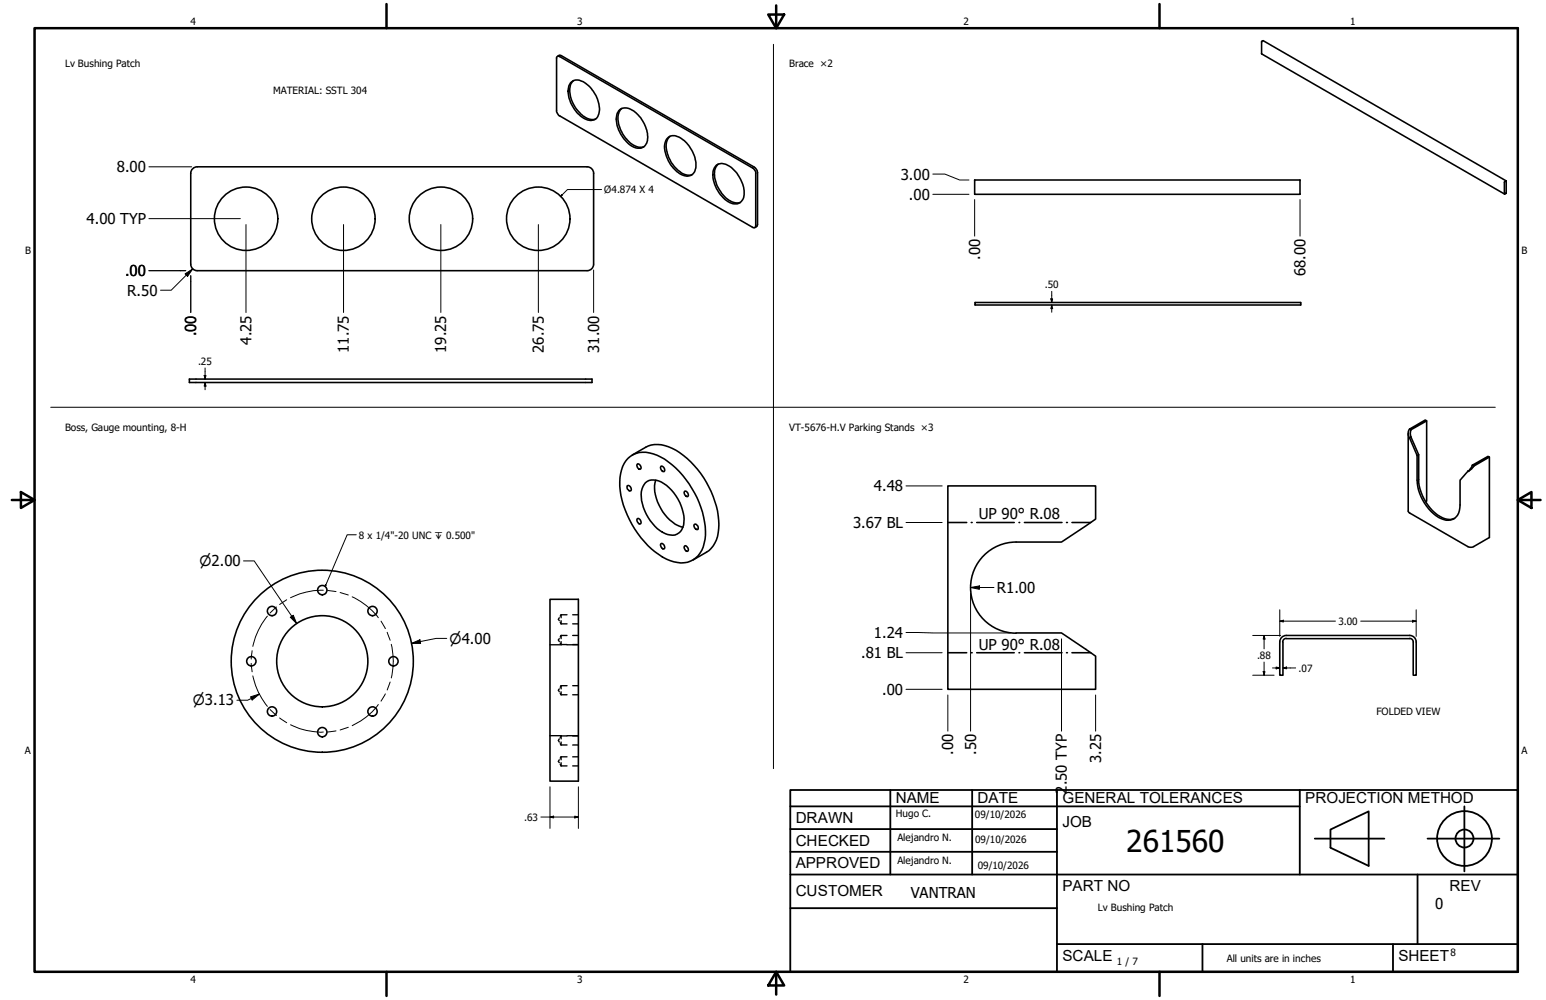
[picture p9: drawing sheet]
<svg xmlns="http://www.w3.org/2000/svg" width="432mm" height="279mm" viewBox="0 0 432 279" stroke-linecap="round" stroke-linejoin="round" font-family="sans-serif">
<!-- layer: Visible (ANSI) -->
<g fill="none" stroke="#000" stroke-width=".44">
<path d="M155.4 16l.5-.3 .4 .1 54.1 31.3 .7 1v14.9a.53 .53 0 0 1-.3 .6 .53 .53 0 0 1-.6-.1l-54.1-31.2-.7-1.1zM155.7 15.7l.6-.3 .5 .2 54 31.2 .7 .8 .1 .6v14.5l-.1 .5-.7 .4M159.5 23a3.1 3.1 0 0 1 4.3 .5 8.9 8.9 0 0 1 3.5 8.3 2.54 2.54 0 0 1-4.2 1.3 9 9 0 0 1-4.2-9.1zM160.2 22.5a4.7 4.7 0 0 0-.6 5.3 9 9 0 0 0 5.2 5.5l1 .1 .6-.2M173 30.7a3.2 3.2 0 0 1 4.3 .5 8.9 8.9 0 0 1 3.4 8.7 2.71 2.71 0 0 1-4.4 .8 8.7 8.7 0 0 1-3.8-9.2zM173.7 30.3a4.6 4.6 0 0 0-.6 5.3 8.1 8.1 0 0 0 5.6 5.5l1.1-.1M186.5 38.5a3.1 3.1 0 0 1 4.3 .6 8.8 8.8 0 0 1 3.3 8.6 2.71 2.71 0 0 1-4.4 .8 9.4 9.4 0 0 1-4-8.6zM187.1 38.1a4.5 4.5 0 0 0-.5 5.2 8.5 8.5 0 0 0 5.2 5.6l1 .1 .5-.2M164 46.6h-108.9a1.81 1.81 0 0 0-1.8 1.8v25.4a1.81 1.81 0 0 0 1.8 1.8h108.9M164 46.6a1.81 1.81 0 0 1 1.8 1.8v25.4a1.81 1.81 0 0 1-1.8 1.8M200 46.3a3.3 3.3 0 0 1 4.3 .5 9 9 0 0 1 3.3 8.7 2.55 2.55 0 0 1-4 1 9.2 9.2 0 0 1-4.4-8.8zM200.6 45.8a4.3 4.3 0 0 0-.7 4.9 8.1 8.1 0 0 0 5.7 6l1.2-.1"/>
<path d="M272.2 50.3h90.9v4h-90.9zM420.2 50.7l.5-.2v3.5l-.5 .2zM420.7 50.5l-67.9-39.1-.4 .2v3.4l67.8 39.2M272.4 84.5h90.9v.7h-90.9zM52.9 105.9h112.5v1h-112.5zM393.7 119.9a2.2 2.2 0 0 0 0 2.5M393.7 119.9l4.4-2.6 .4 .3-4.4 2.5M393.7 119.9l.4 .2M398.5 117.6v22.4l-.4 .2M175.1 135.8a.79 .79 0 0 1 1 .3 .79 .79 0 0 1-.1 1.1l-.7-.5zM175.5 128a7.5 7.5 0 0 1 9-.3 26.3 26.3 0 0 1 12.5 21.9 7.8 7.8 0 0 1-4.2 7.2 9.3 9.3 0 0 1-8.8-1.9 26.5 26.5 0 0 1-10.9-20.3l.3-2.3a7.9 7.9 0 0 1 2.1-4.3zM176.6 127.1l3.7-2.1a8.5 8.5 0 0 1 8.5 .8 26.4 26.4 0 0 1 12 20.8 8.5 8.5 0 0 1-3.5 7.7l-3.8 2.2"/>
<path d="M178.1 129.6a.98 .98 0 0 1 .8 1.5 .95 .95 0 0 1-.8-1.5zM180.3 134.9a4.2 4.2 0 0 1 5.1 .2 12.7 12.7 0 0 1 5.5 11.6 3.4 3.4 0 0 1-5.1 2.4 12.8 12.8 0 0 1-6.7-11.7l.5-1.4zM183.1 134.2a11.1 11.1 0 0 0 2.6 9.6l1.4 1.5 1.4 1.1 2.3 .9M184.7 130.2a1.02 1.02 0 0 1 .8 1.6 1.02 1.02 0 0 1-.8-1.6zM191.3 137.2a1.02 1.02 0 0 1 .8 1.5 1.02 1.02 0 0 1-.8-1.5zM393.3 121.1l.1 21.9 16.8 9.8h1.2l4.6-2.6v-22.5M393.7 122.4l2.1 4.9M394.1 122.1l2.1 5v6.9a12.7 12.7 0 0 0 7.5 11 3.2 3.2 0 0 0 2.5-.2M394.1 122.1l-.4 .3M394.1 120.1l-.2 1 .2 1M395.8 127.3v6.9a13 13 0 0 0 6.7 10.7 3.4 3.4 0 0 0 5.2-3l.1-7.7 2.2-2.5M396.2 127.1l-.4 .2"/>
<path d="M411.2 130l-.3 .7-.9 1M411.2 130l4.4-2.5 .4 .2-4.4 2.5M411.2 130l.4 .2M411.6 130.2l-.6 .8-1 .7M177.9 145a.84 .84 0 0 1 1 .3 .84 .84 0 0 1 0 1.1l-.5-.1-.3-.4zM184.7 151.9a.87 .87 0 0 1 .8 .5 .87 .87 0 0 1-.2 1l-.6-.6-.2-.5zM191.3 152.5a.98 .98 0 0 1 .8 1.5 .98 .98 0 0 1-.8-1.5zM193.9 146.6a.87 .87 0 0 1 1 .3 .87 .87 0 0 1 0 1.1l-.7-.3-.3-.6zM283.8 151.4h12.7l9.5-6.4v-9.2h-41.3v56.8h41.3v-9.3l-9.5-6.5h-12.7M283.8 151.4a12.7 12.7 0 0 0-12.7 12.8 12.7 12.7 0 0 0 12.7 12.7M153.6 167.4h7.9v50.8h-7.9zM358.3 179.4a.89 .89 0 0 1 1-1h34.4a.98 .98 0 0 1 1 1v9.3h.8v-9.3a1.81 1.81 0 0 0-1.8-1.9h-34.4a1.81 1.81 0 0 0-1.9 1.9v9.3h.9v-9.3"/>
<circle cx="68.7" cy="61.1" r="8.9"/>
<circle cx="95.9" cy="61.1" r="8.9"/>
<circle cx="123.2" cy="61.1" r="8.9"/>
<circle cx="150.3" cy="61.1" r="8.9"/>
<circle cx="76" cy="170.7" r="1.3"/>
<circle cx="90" cy="164.9" r="1.3"/>
<circle cx="104" cy="170.7" r="1.3"/>
<circle cx="70.2" cy="184.8" r="1.3"/>
<circle cx="76" cy="198.8" r="1.3"/>
<circle cx="90" cy="184.8" r="12.7"/>
<circle cx="90" cy="184.8" r="25.4"/>
<circle cx="104" cy="198.8" r="1.3"/>
<circle cx="109.9" cy="184.8" r="1.3"/>
<circle cx="90" cy="204.6" r="1.3"/>
</g>
<!-- layer: Hidden (ANSI)-1 -->
<g fill="none" stroke="#000" stroke-width=".38">
<path d="M156.2 178.4l-.2 .4 .2 .5M156.2 172.6l-.2 .4 .2 .4M156.5 179.7l.2 .4M156.5 173.9l.2 .4M156.7 171.8v.8M156.7 173.4v.9M156.7 177.5v.9M156.7 179.3v.8M156.7 177.5h1.7M156.7 177.5l-.2 .5M156.7 171.8h1.7M156.7 174.3h1.7"/>
<path d="M156.7 171.8l-.2 .3M160 177.5h1.5M160 171.8h1.5M160 174.3h1.5M153.6 180.1h3.2M156.2 192.5l-.2 .3 .2 .5M156.5 193.7l.2 .4M156.7 191.6v.9M156.7 193.3v.8M156.7 191.6h1.7M156.7 194.1h1.7M156.7 191.6l-.2 .4"/>
<path d="M156.7 180.1h1.7M158.4 180.1h3.1M160 191.6h1.5M160 194.1h1.5M160 180.1h1.5M153.6 205.5h3.2M156.2 212.3l-.2 .4 .2 .4M156.2 206.4l-.2 .5 .2 .4M156.5 213.6l.2 .4M156.5 207.8l.2 .4M156.7 205.6v.8M156.7 207.3v.9"/>
<path d="M156.7 211.5v.8M156.7 213.1v.9M156.7 211.5h1.7M156.7 214h1.7M156.7 211.5l-.2 .3M156.7 205.6h1.7M156.7 208.2h1.7M156.7 205.6l-.2 .5M158.4 205.5h3.1M160 211.5h1.5M160 214h1.5M160 205.6h1.5"/>
<path d="M160 208.2h1.5"/>
</g>
<!-- layer: GIGA_BendUp -->
<g fill="none" stroke="#000" stroke-width=".44">
<path d="M264.7 146h5.3M271.3 146h.2M272.8 146h10.5M284.6 146h.2M286.1 146h10.5M297.9 146h.2M299.4 146h5.3M264.7 182.4h5.3M271.3 182.4h.2M272.8 182.4h10.5M284.6 182.4h.2M286.1 182.4h10.5"/>
<path d="M297.9 182.4h.2M299.4 182.4h5.3"/>
</g>
<!-- layer: Visible (ANSI) -->
<circle cx="410" cy="131.7" r=".22" fill="#000"/>
<!-- layer: Borde (ANSI) -->
<g fill="none" stroke="#000" stroke-width=".7">
<path d="M9.7 7.9h414.2v263.6h-414.2zM107.9 1.1v6.8M214.6 4.1h4.4l-2.2 3.8zM216.8 1.5v6.4M323.8 1.1v6.8M3.3 139.7h6.4M5.8 137.5l3.9 2.2-3.9 2.2zM423.9 139.7l3.8-2.2v4.4zM423.9 139.7h6.4M107.9 271.5v6.8M216.8 271.5l2.2 3.8h-4.4zM216.8 271.5v6.4"/>
<path d="M323.8 271.5v6.8"/>
</g>
<!-- layer: Title (ANSI)-1 -->
<g fill="none" stroke="#000" stroke-width=".51">
<path d="M220.7 220.7h203.2v50.8h-203.2zM220.7 225.3h142.3M220.7 231.6h74.5M220.7 238h74.5M248.7 220.7v23.6M271.5 220.7v23.6M295.2 220.7v50.8M363 220.7v23.6M367.2 234.3h19.5M371.6 231.8l10.7-5.1v15.2l-10.7-5zM398.7 234.3h20.1M409 225.3v18.2"/>
<path d="M220.7 244.3h203.2M220.7 253.7h74.5M395.9 244.3v19.5M295.2 263.8h128.7M335.9 263.8v7.7M389.1 263.8v7.7"/>
<circle cx="409" cy="234.3" r="7.7"/>
<circle cx="409" cy="234.3" r="2.51"/>
</g>
<g fill="none" stroke="#000" stroke-width=".28">
<path d="M216 12.4v202.4M14.2 113.8h403.4M74.7 172.1a20.1 20.1 0 0 0-4.1 8.5M77.2 169.6l-1.8 1.7M80.1 167.6l-2 1.3M90.3 164.9a20.1 20.1 0 0 0-9.1 2.1M91.5 165l2.4 .3M95 165.5l2.3 .7M98.4 166.8a19.6 19.6 0 0 1 7.3 5.8M106.4 173.5l1.2 2.1M108.1 176.7l.9 2.2M70.2 185.4l.2 2.3"/>
<path d="M70.4 181.8l-.2 2.3M70.6 188.8a19.9 19.9 0 0 0 4.1 8.6M75.4 198.2l1.8 1.7M105.7 196.8a19 19 0 0 1-7.3 6M107.6 193.9l-1.2 2M109 190.6l-.9 2.2M109.3 180a19.6 19.6 0 0 1 0 9.4M78.1 200.6l2 1.3M81.2 202.5a19 19 0 0 0 9.1 2M93.9 204.2l-2.4 .3M97.3 203.2l-2.3 .8"/>
</g>
<!-- layer: Cota (ANSI) -->
<g fill="none" stroke="#000" stroke-width=".28">
<path d="M41.6 46.6h11.9M260.5 54.3h10.1M260.5 48.6h3.4l4.1 1.7h2.6M272.2 55.8v10.2M363.1 55.8v10.2M41.6 75.6h10.3M41.6 61.1h25.5M51.7 76.5l2.1-1.4-1.4 2.1zM53.3 77v10.3M53.8 75.1l-6 6h-3M68.7 62.7v24.6M95.9 62.7v24.6"/>
<path d="M123.1 62.7v24.6M150.4 62.7v24.6M165.8 75.4v11.9M293.5 83.5h.5l-.2 1zM293.8 85.2l.2 1h-.5zM293.8 81.4v3.1M293.8 85.2v2M57 104.9h.5l-.2 1zM57.3 106.9l.2 1h-.5zM57.3 102.8v3.1M57.3 106.9v2M253 135.8h10.1"/>
<path d="M68 156.7h3l11.9 17.5M253 146h10.1M81.1 172.5l.8-.6 1 2.3zM114.9 179.8l2.4-1 .2 1zM124.8 178.4h-3l-6.9 1.4M253 176.7l29.2 .1M271.1 165.8v38.5M271.1 164.1l2.5-.4v1zM271.1 164.1h6.5M296.5 178.5v25.8M349.9 177.5h7.8M353.1 177.5l.2 1.1h-.5z"/>
<path d="M353.1 177.5v3.8M357.4 173.5l1.1-.2v.5zM357.4 173.5h15.6M357.4 170.4v7.4M380 173.5h15.5M394.5 173.3l1 .2-1 .3zM395.5 170.4v7.4M70 194.7l2.5-.8-2.1 1.7zM72.5 193.9l-3.3 1.7h-3M253 192.6h10.1M253 182.4h10.1M264.7 194.2v10.1"/>
<path d="M306 194.2v10.1M349.9 188.7h6M352.8 187.6h.5l-.2 1.1zM353.1 185v3.7M355.4 186.6h2M356.4 186.4l1 .2-1 .3zM358.3 186.6l1-.2v.5zM358.3 186.6h3.6M153.6 219.8v11.7M161.5 219.8v11.7M151.1 228.3h10.4M153.6 228.3l1-.3v.5z"/>
<path d="M160.5 228l1 .3-1 .2z"/>
</g>
<path d="M156.9 54.4l.1 .2-.4 .3zM168 53h-9.5l-1.9 1.9M99.5 149.4h-2.5l-6.2 14.5M90.9 163.4l.2 .1-.3 .4z" fill="none" stroke="#000" stroke-width=".28"/>
<path d="M156.9 54.4l.1 .2-.4 .3zM90.9 163.4l.2 .1-.3 .4z" fill="#000"/>
<!-- layer: Cota (ANSI) -->
<g fill="#000">
<path d="M51.7 76.5l2.1-1.4-1.4 2.1zM293.5 83.5h.5l-.2 1zM293.8 85.2l.2 1h-.5zM57 104.9h.5l-.2 1zM57.3 106.9l.2 1h-.5zM81.1 172.5l.8-.6 1 2.3zM114.9 179.8l2.4-1 .2 1zM271.1 164.1l2.5-.4v1zM353.1 177.5l.2 1.1h-.5zM357.4 173.5l1.1-.2v.5zM394.5 173.3l1 .2-1 .3zM70 194.7l2.5-.8-2.1 1.7z"/>
<path d="M352.8 187.6h.5l-.2 1.1zM356.4 186.4l1 .2-1 .3zM358.3 186.6l1-.2v.5zM153.6 228.3l1-.3v.5zM160.5 228l1 .3-1 .2z"/>
</g>
<text font-size="8.4" x="314.6" y="238.1">261560</text>
<g font-size="4.3">
<text x="250.2" y="224.2">NAME</text>
<text x="273" y="224.2">DATE</text>
<text x="296.7" y="224.3">GENERAL TOLERANCES</text>
<text x="364.6" y="224.3">PROJECTION METHOD</text>
<text x="222.2" y="229.9">DRAWN</text>
<text x="296.7" y="230.9">JOB</text>
<text x="222.2" y="236.3">CHECKED</text>
<text x="222.2" y="242.6">APPROVED</text>
<text x="222.2" y="250.3">CUSTOMER</text>
<text x="296.7" y="249">PART NO</text>
<text x="404.8" y="248.9">REV</text>
<text x="296.7" y="268.4">SCALE</text>
<text x="390.6" y="268.4">SHEET</text>
</g>
<g font-size="4.2">
<text x="32.6" y="48.1">8.00</text>
<text x="251.6" y="50.2">3.00</text>
<text x="253.9" y="55.8">.00</text>
<text x="24.2" y="62.6">4.00 TYP</text>
<text x="34.9" y="77.2">.00</text>
<text x="273.7" y="72.6" transform="rotate(-90 273.7 72.6)">.00</text>
<text x="364.6" y="77.2" transform="rotate(-90 364.6 77.2)">68.00</text>
<text x="35.6" y="82.6">R.50</text>
<text x="54.8" y="94" transform="rotate(-90 54.8 94)">.00</text>
<text x="70.2" y="96.3" transform="rotate(-90 70.2 96.3)">4.25</text>
<text x="97.4" y="98.6" transform="rotate(-90 97.4 98.6)">11.75</text>
<text x="124.7" y="98.6" transform="rotate(-90 124.7 98.6)">19.25</text>
<text x="151.9" y="98.6" transform="rotate(-90 151.9 98.6)">26.75</text>
<text x="167.3" y="98.6" transform="rotate(-90 167.3 98.6)">31.00</text>
<text x="244.1" y="137.3">4.48</text>
<text x="238.3" y="147.5">3.67 BL</text>
<text x="273.4" y="145.1">UP 90° R.08</text>
<text x="278.4" y="165.7">R1.00</text>
<text x="244.1" y="178.2">1.24</text>
<text x="240.5" y="183.9">.81 BL</text>
<text x="273.4" y="181.5">UP 90° R.08</text>
<text x="246.4" y="194.1">.00</text>
<text x="266.3" y="210.9" transform="rotate(-90 266.3 210.9)">.00</text>
<text x="272.6" y="210.9" transform="rotate(-90 272.6 210.9)">.50</text>
<text x="307.5" y="213.2" transform="rotate(-90 307.5 213.2)">3.25</text>
<text x="298" y="221.7" transform="rotate(-90 298 221.7)">2.50 TYP</text>
<text x="254.4" y="250.8">VANTRAN</text>
<text x="400.9" y="254">0</text>
</g>
<g font-size="3.9">
<text x="55.7" y="158.2">⌀2.00</text>
<text x="125.5" y="179.8">⌀4.00</text>
<text x="53.8" y="197.1">⌀3.13</text>
</g>
<g font-size="2.8">
<text x="53.2" y="6.9">4</text>
<text x="161.2" y="6.9">3</text>
<text x="269.1" y="6.9">2</text>
<text x="377.1" y="6.9">1</text>
<text x="18.2" y="18.7">Lv Bushing Patch</text>
<text x="220.4" y="18.7">Brace ×2</text>
<text x="76.3" y="26.2">MATERIAL: SSTL 304</text>
<text x="168.8" y="54">Ø4.874 X 4</text>
<text x="7" y="70.9">B</text>
<text x="424.9" y="70.9">B</text>
<text x="291.8" y="80.6">.50</text>
<text x="55.3" y="102">.25</text>
<text x="18.2" y="120.3">Boss, Gauge mounting, 8-H</text>
<text x="220.4" y="120.4">VT-5676-H.V Parking Stands ×3</text>
<text x="100.3" y="150.5">8 x 1/4&quot;-20 UNC ↧ 0.500&quot;</text>
<text x="373.8" y="174.6">3.00</text>
<text x="351.1" y="184.1">.88</text>
<text x="362.7" y="187.6">.07</text>
<text x="384.4" y="199.8">FOLDED VIEW</text>
<text x="6.9" y="210.6">A</text>
<text x="424.9" y="210.6">A</text>
<text x="146.4" y="229.3">.63</text>
<text x="250.2" y="228.3">Hugo C.</text>
<text x="272.3" y="228.4">09/10/2026</text>
<text x="250.6" y="234.9">Alejandro N.</text>
<text x="272.4" y="235.6">09/10/2026</text>
<text x="250.6" y="241.5">Alejandro N.</text>
<text x="273.1" y="242.8">09/10/2026</text>
<text x="306.6" y="254.5">Lv Bushing Patch</text>
<text x="312" y="269.7">1 / 7</text>
<text x="342.6" y="268.7">All units are in inches</text>
<text x="405.1" y="267.1">8</text>
<text x="53.2" y="274.6">4</text>
<text x="161.2" y="274.6">3</text>
<text x="269.1" y="274.6">2</text>
<text x="377.1" y="274.6">1</text>
</g>
</svg>
